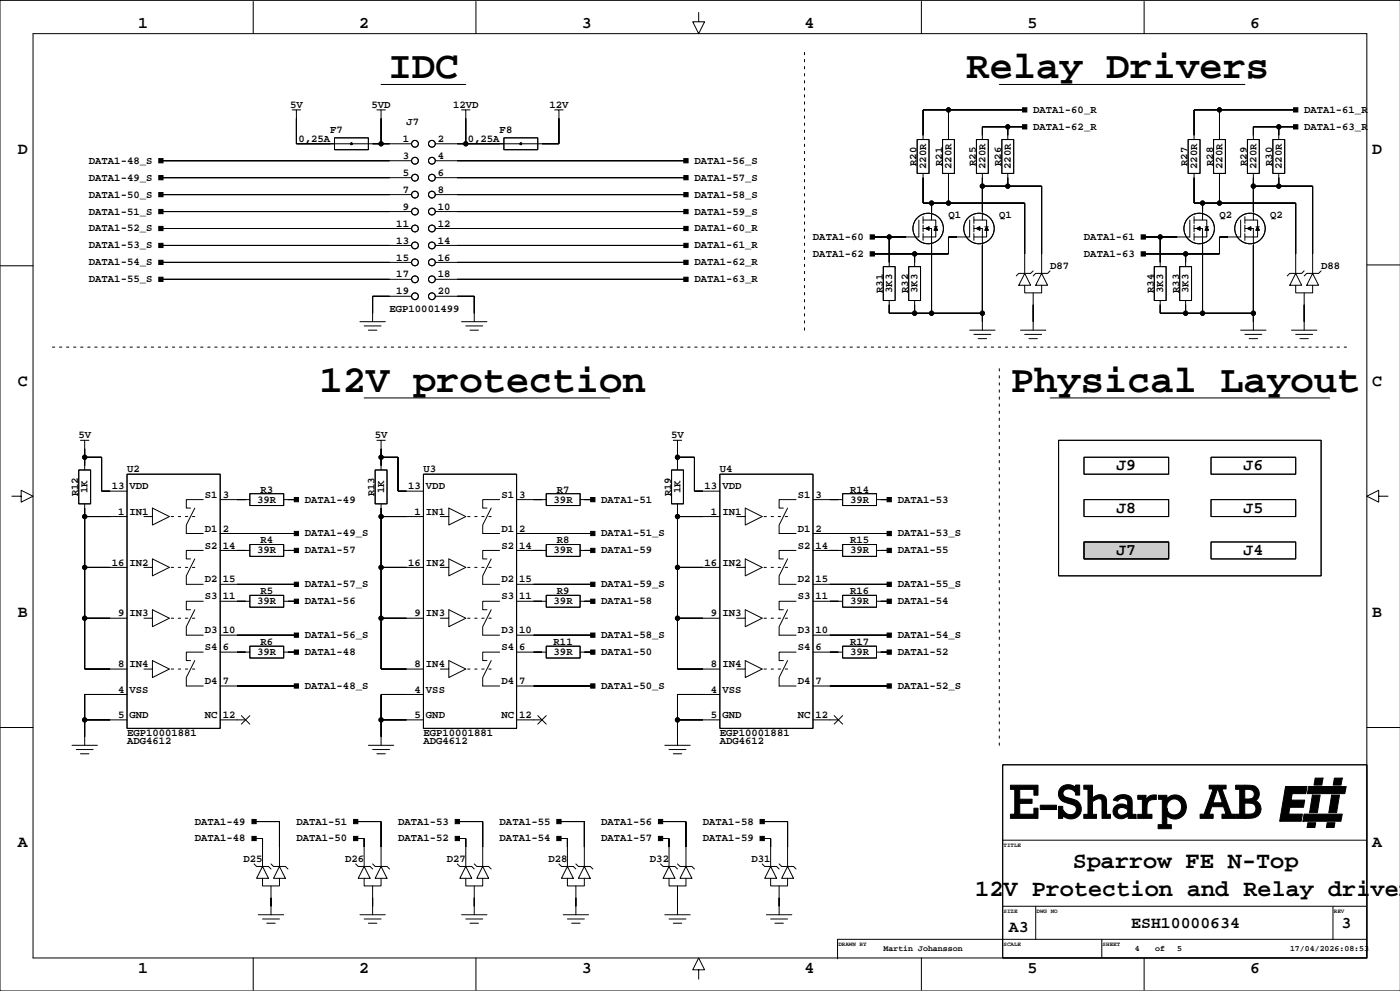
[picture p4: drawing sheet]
<svg xmlns="http://www.w3.org/2000/svg" width="420mm" height="297mm" viewBox="0 0 420 297" stroke-linecap="round" stroke-linejoin="round" font-family="sans-serif">
<g fill="none" stroke="#000" stroke-width=".3">
<path d="M9.9 10.1h400v277h-400zM75.9 .4v9.7M142.7 .4v9.7M209.5 3.7v2.8h1.8l-1.8 3.6-1.8-3.6h1.8M276.3 .4v9.7M343.1 .4v9.7M419.9 .1h-419.9v296.9h419.9M87.6 32.9h1.3v10.2h34.5M88.9 35.5h.1M88.9 32.9h1.2M113 32.9h1.3v10.2M114.3 35.5h.1"/>
<path d="M114.3 32.9h1.2M114.3 25.3h25.4M138.4 32.9h1.3v10.2M139.7 35.5h.1M139.7 32.9h1.2M166.3 32.9h1.3v10.2h-37.1M167.6 35.5h.1M167.6 32.9h1.3M284.4 32.9v8.9M299.7 25.3h73.6M302.2 38v3.8M307.3 32.9h-30.5v8.9"/>
<path d="M307.3 38h-12.7v3.8M365.7 32.9v8.9M383.5 38v3.8M388.5 32.9h-30.4v8.9M388.5 38h-12.7v3.8M48.2 48.2h75.2M48.2 53.3h75.2M48.2 58.3h75.2M100.3 41.3h10.2v3.6h-10.2zM130.5 48.2h75.2M130.5 53.3h75.2M130.5 58.3h75.2"/>
<path d="M151.1 41.3h10.2v3.6h-10.2zM275 41.8h3.6v10.2h-3.6zM276.8 52v8.9h30.5v21M282.6 41.8h3.6v10.2h-3.6zM284.4 52v8.9M292.8 41.8h3.6v10.2h-3.6zM294.6 52v14M294.6 55.8h17.7v26.1M300.4 41.8h3.6v10.2h-3.6zM302.2 52v3.8M356.3 41.8h3.5v10.2h-3.5zM358.1 52v8.9h30.4v21"/>
<path d="M363.9 41.8h3.6v10.2h-3.6zM365.7 52v8.9M374.1 41.8h3.5v10.2h-3.5zM375.8 52v1.3M381.7 41.8h3.5v10.2h-3.5zM383.5 52v1.3M0 79.7h9.9M48.2 63.4h75.2M48.2 68.5h75.2M48.2 73.6h75.2M48.2 78.6h75.2M130.5 63.4h75.2"/>
<path d="M130.5 68.5h75.2M130.5 73.6h75.2M130.5 78.6h75.2M266.6 71v7.6M274.3 76.1v2.5M275.5 66v5h-13.9M276.8 66h3.8v2M276.8 68.5h2.5v25.4M276.8 64.9v2.1M276.8 67.5v2M276.8 70v2M277.6 68.5l1-.5v1z"/>
<path d="M279.3 60.9v5.1M280.1 68h1M280.6 68l.5 1h-1zM280.6 69v2h-3.8M290.8 66v5h-6.4v5.1h-22.8M292 66h3.8v2M292 68.5h2.6v30.5M292 64.9v2.1M292 67.5v2M292 70v2M292.8 68.5l1-.5v1zM295.3 68h1.1"/>
<path d="M295.8 68l.6 1h-1.1zM295.8 69v2h-3.8M347.9 71v7.6M355.5 76.1v2.5M356.8 66v5h-14M358.1 66h3.8v2M358.1 68.5h2.5v5.1M358.1 64.9v2.1M358.1 67.5v2M358.1 70v2M358.8 68.5l1-.5v1zM360.6 60.9v5.1"/>
<path d="M361.4 68h1M361.9 68l.5 1h-1zM361.9 69v2h-3.8M372 66v5h-6.3v5.1h-22.9M373.3 66h3.8v2M373.3 68.5h2.5v5.1M373.3 64.9v2.1M373.3 67.5v2M373.3 70v2M374.1 68.5l1-.5v1zM375.8 63.4v2.6M376.6 68h1"/>
<path d="M377.1 68l.5 1h-1zM377.1 69v2h-3.8M393.6 76.1v5.8M409.9 79.4h9.9M48.2 83.7h75.2M107.9 96.4h7.6M109.2 97.7h5.1M110.5 99h2.5M123.4 88.8h-11.7v7.6M130.5 88.8h11.7v7.6M130.5 83.7h75.2M138.4 96.4h7.6"/>
<path d="M139.7 97.7h5M140.9 99h2.6M266.6 91.3v2.6h28M274.3 91.3v2.6M290.8 99h7.6M306 99h7.6M307.3 85.5v2.3h5v-2.3M307.3 81.9l1.7 3.6h-3.5zM309.8 81.2l-.8 .7h-3.5l-.8 .8M309.8 87.8v11.2M312.3 81.9l1.8 3.6h-3.5zM314.9 81.2l-.8 .7h-3.5l-.8 .8"/>
<path d="M372 99h7.6M375.8 96.4v2.6M387.3 99h7.6M388.5 85.5v2.3h5.1v-2.3M388.5 81.9l1.8 3.6h-3.5zM391.1 81.2l-.8 .7h-3.5l-.8 .8M391.1 87.8v11.2M393.6 81.9l1.8 3.6h-3.6zM396.1 81.2l-.7 .7h-3.6l-.7 .8M109.2 119.3h73.6M292 100.2h5.1M293.3 101.5h2.5"/>
<path d="M307.3 100.2h5M308.5 101.5h2.6M314.9 119.3h83.8M373.3 100.2h5.1M374.6 101.5h2.5M388.5 100.2h5.1M389.8 101.5h2.5M24.1 132h1.3v8.9M25.4 134.5h.1M25.4 137.1h5.1v10.1h7.6M25.4 132h1.3M113 132h1.3v8.9"/>
<path d="M114.3 134.5h.1M114.3 137.1h5.1v10.1h7.6M114.3 132h1.2M201.9 132h1.3v8.9M203.2 134.5h.1M203.2 137.1h5v10.1h7.7M203.2 132h1.2M3.6 148.7h2.7v-1.7l3.6 1.7-3.6 1.8v-1.8M23.6 140.9h3.6v10.1h-3.6zM25.4 154.8h12.7M25.4 151v49.5h12.7M38.1 142.1h27.9v76.2h-27.9z"/>
<path d="M43.2 154.8h2.5v-2.5l5.1 2.5-5.1 2.6v-2.6M58.4 152.3l-2.5 5.1v2.5h5M60.9 149.8h-5v2.5h1.2M66 149.8h8.9M66 159.9h22.9M74.9 148h10.2v3.5h-10.2zM85.1 149.8h3.8M112.5 140.9h3.6v10.1h-3.6zM114.3 151v49.5h12.7M114.3 154.8h12.7M127 142.1h27.9v76.2h-27.9zM132.1 154.8h2.5v-2.5l5.1 2.5-5.1 2.6v-2.6"/>
<path d="M147.3 152.3l-2.6 5.1v2.5h5.1M149.8 149.8h-5.1v2.5h1.3M154.9 149.8h8.9M154.9 159.9h22.9M163.8 148h10.2v3.5h-10.2zM174 149.8h3.8M201.4 140.9h3.5v10.1h-3.5zM203.2 154.8h12.7M203.2 151v49.5h12.7M215.9 142.1h27.9v76.2h-27.9zM220.9 154.8h2.6v-2.5l5 2.5-5 2.6v-2.6M236.2 152.3l-2.6 5.1v2.5h5.1"/>
<path d="M238.7 149.8h-5.1v2.5h1.3M243.8 149.8h8.9M243.8 159.9h22.8M252.7 148h10.1v3.5h-10.1zM262.8 149.8h3.8M413.4 148.7v-1.7l-3.5 1.7 3.5 1.8v-1.8h2.8M25.4 170.1h12.7M43.2 170.1h2.5v-2.6l5.1 2.6-5.1 2.5v-2.5M58.4 167.5l-2.5 5.1v2.5h5M60.9 165h-5v2.5h1.2M66 175.1h22.9M66 165h8.9"/>
<path d="M74.9 163.2h10.2v3.6h-10.2zM74.9 178.4h10.2v3.6h-10.2zM85.1 165h3.8M114.3 170.1h12.7M132.1 170.1h2.5v-2.6l5.1 2.6-5.1 2.5v-2.5M147.3 167.5l-2.6 5.1v2.5h5.1M149.8 165h-5.1v2.5h1.3M154.9 175.1h22.9M154.9 165h8.9M163.8 163.2h10.2v3.6h-10.2zM163.8 178.4h10.2v3.6h-10.2zM174 165h3.8"/>
<path d="M203.2 170.1h12.7M220.9 170.1h2.6v-2.6l5 2.6-5 2.5v-2.5M236.2 167.5l-2.6 5.1v2.5h5.1M238.7 165h-5.1v2.5h1.3M243.8 175.1h22.8M243.8 165h8.9M252.7 163.2h10.1v3.6h-10.1zM252.7 178.4h10.1v3.6h-10.1zM262.8 165h3.8M25.4 185.3h12.7M43.2 185.3h2.5v-2.5l5.1 2.5-5.1 2.5v-2.5M58.4 182.8l-2.5 5v2.6h5"/>
<path d="M58.4 198l-2.5 5.1v2.5h5M60.9 180.2h-5v2.6h1.2M60.9 195.5h-5v2.5h1.2M66 190.4h22.9M66 180.2h8.9M66 195.5h8.9M74.9 193.7h10.2v3.5h-10.2zM85.1 180.2h3.8M85.1 195.5h3.8M114.3 185.3h12.7M132.1 185.3h2.5v-2.5l5.1 2.5-5.1 2.5v-2.5M147.3 182.8l-2.6 5v2.6h5.1"/>
<path d="M147.3 198l-2.6 5.1v2.5h5.1M149.8 180.2h-5.1v2.6h1.3M149.8 195.5h-5.1v2.5h1.3M154.9 190.4h22.9M154.9 180.2h8.9M154.9 195.5h8.9M163.8 193.7h10.2v3.5h-10.2zM174 180.2h3.8M174 195.5h3.8M203.2 185.3h12.7M220.9 185.3h2.6v-2.5l5 2.5-5 2.5v-2.5M236.2 182.8l-2.6 5v2.6h5.1"/>
<path d="M236.2 198l-2.6 5.1v2.5h5.1M238.7 180.2h-5.1v2.6h1.3M238.7 195.5h-5.1v2.5h1.3M243.8 190.4h22.8M243.8 180.2h8.9M243.8 195.5h8.9M252.7 193.7h10.1v3.5h-10.1zM262.8 180.2h3.8M262.8 195.5h3.8M0 218.1h9.9M25.4 215.8h12.7M38.1 208.2h-12.7v15.2"/>
<path d="M43.2 200.5h2.5v-2.5l5.1 2.5-5.1 2.6v-2.6M66 215.8h5.1M66 205.6h22.9M114.3 215.8h12.7M127 208.2h-12.7v15.2M132.1 200.5h2.5v-2.5l5.1 2.5-5.1 2.6v-2.6M154.9 215.8h5.1M154.9 205.6h22.9M203.2 215.8h12.7M215.9 208.2h-12.7v15.2M220.9 200.5h2.6v-2.5l5 2.5-5 2.6v-2.6M243.8 215.8h5.1"/>
<path d="M243.8 205.6h22.8M409.9 218.1h9.9M21.6 223.4h7.6M22.9 224.7h5M24.1 225.9h2.6M110.5 223.4h7.6M111.7 224.7h5.1M113 225.9h2.5M199.3 223.4h7.7M200.6 224.7h5.1M201.9 225.9h2.5M300.7 229.2h109.2v57.9h-109.2z"/>
<path d="M300.7 251.8h108.9M300.7 271.6h108.9M310.6 271.6v9.9M399.7 271.6v9.9M75.9 287.1v9.7M142.7 287.1v9.7M209.5 290.7h1.8l-1.8-3.6-1.8 3.6h1.8v2.8M276.3 287.1v9.7M330.4 281.5v5.6M343.1 287.1v9.7M409.6 281.5h-158.5v5.9"/>
<circle cx="284.4" cy="32.9" r=".63"/>
<circle cx="302.2" cy="38" r=".63"/>
<circle cx="365.7" cy="32.9" r=".63"/>
<circle cx="383.5" cy="38" r=".63"/>
<circle cx="105.4" cy="43.1" r=".25"/>
<circle cx="114.3" cy="43.1" r=".63"/>
<circle cx="124.4" cy="48.2" r="1.02"/>
<circle cx="124.4" cy="58.3" r="1.02"/>
<circle cx="124.4" cy="53.3" r="1.02"/>
<circle cx="124.4" cy="43.1" r="1.02"/>
<circle cx="129.5" cy="48.2" r="1.02"/>
<circle cx="129.5" cy="53.3" r="1.02"/>
<circle cx="129.5" cy="58.3" r="1.02"/>
<circle cx="129.5" cy="43.1" r="1.02"/>
<circle cx="139.7" cy="43.1" r=".63"/>
<circle cx="156.2" cy="43.1" r=".25"/>
<circle cx="294.6" cy="55.8" r=".63"/>
<circle cx="302.2" cy="55.8" r=".63"/>
<circle cx="124.4" cy="63.4" r="1.02"/>
<circle cx="124.4" cy="68.5" r="1.02"/>
<circle cx="124.4" cy="73.6" r="1.02"/>
<circle cx="124.4" cy="78.6" r="1.02"/>
<circle cx="129.5" cy="68.5" r="1.02"/>
<circle cx="129.5" cy="73.6" r="1.02"/>
<circle cx="129.5" cy="63.4" r="1.02"/>
<circle cx="129.5" cy="78.6" r="1.02"/>
<circle cx="266.6" cy="71" r=".63"/>
<circle cx="274.3" cy="76.1" r=".63"/>
<circle cx="278.3" cy="68.5" r="4.6"/>
<circle cx="279.3" cy="60.9" r=".63"/>
<circle cx="284.4" cy="60.9" r=".63"/>
<circle cx="293.6" cy="68.5" r="4.6"/>
<circle cx="347.9" cy="71" r=".63"/>
<circle cx="355.5" cy="76.1" r=".63"/>
<circle cx="359.6" cy="68.5" r="4.6"/>
<circle cx="360.6" cy="60.9" r=".63"/>
<circle cx="365.7" cy="60.9" r=".63"/>
<circle cx="374.8" cy="68.5" r="4.6"/>
<circle cx="124.4" cy="83.7" r="1.02"/>
<circle cx="124.4" cy="88.8" r="1.02"/>
<circle cx="129.5" cy="83.7" r="1.02"/>
<circle cx="129.5" cy="88.8" r="1.02"/>
<circle cx="274.3" cy="93.9" r=".63"/>
<circle cx="279.3" cy="93.9" r=".63"/>
<circle cx="294.6" cy="93.9" r=".63"/>
<circle cx="25.4" cy="137.1" r=".63"/>
<circle cx="114.3" cy="137.1" r=".63"/>
<circle cx="203.2" cy="137.1" r=".63"/>
<circle cx="25.4" cy="154.8" r=".63"/>
<circle cx="114.3" cy="154.8" r=".63"/>
<circle cx="203.2" cy="154.8" r=".63"/>
<circle cx="25.4" cy="170.1" r=".63"/>
<circle cx="114.3" cy="170.1" r=".63"/>
<circle cx="203.2" cy="170.1" r=".63"/>
<circle cx="25.4" cy="185.3" r=".63"/>
<circle cx="114.3" cy="185.3" r=".63"/>
<circle cx="203.2" cy="185.3" r=".63"/>
<circle cx="25.4" cy="215.8" r=".63"/>
<circle cx="114.3" cy="215.8" r=".63"/>
<circle cx="203.2" cy="215.8" r=".63"/>
</g>
<g fill="#000" stroke="#000" stroke-width=".3">
<path d="M88.9 35.5v7.6z" fill-rule="evenodd"/>
<path d="M114.3 35.5v7.6z" fill-rule="evenodd"/>
<path d="M139.7 35.5v7.6z" fill-rule="evenodd"/>
<path d="M167.6 35.5v7.6z" fill-rule="evenodd"/>
<path d="M276.8 32.9v7.7z" fill-rule="evenodd"/>
<path d="M284.4 32.9v7.7z" fill-rule="evenodd"/>
<path d="M276.8 32.9h7.6z" fill-rule="evenodd"/>
<path d="M294.6 38v2.6z" fill-rule="evenodd"/>
<path d="M294.6 38h7.6z" fill-rule="evenodd"/>
<path d="M302.2 38v2.6z" fill-rule="evenodd"/>
<path d="M306.6 32.3h1.3v1.3h-1.3z" fill-rule="evenodd"/>
<path d="M306.6 37.4h1.3v1.3h-1.3z" fill-rule="evenodd"/>
<path d="M284.4 32.9h22.9z" fill-rule="evenodd"/>
<path d="M302.2 38h5.1z" fill-rule="evenodd"/>
<path d="M358.1 32.9v7.7z" fill-rule="evenodd"/>
<path d="M365.7 32.9v7.7z" fill-rule="evenodd"/>
<path d="M358.1 32.9h7.6z" fill-rule="evenodd"/>
<path d="M375.8 38v2.6z" fill-rule="evenodd"/>
<path d="M375.8 38h7.7z" fill-rule="evenodd"/>
<path d="M383.5 38v2.6z" fill-rule="evenodd"/>
<path d="M387.9 37.4h1.3v1.3h-1.3z" fill-rule="evenodd"/>
<path d="M387.9 32.3h1.3v1.3h-1.3z" fill-rule="evenodd"/>
<path d="M383.5 38h5z" fill-rule="evenodd"/>
<path d="M365.7 32.9h22.8z" fill-rule="evenodd"/>
<path d="M47.6 47.5h1.3v1.3h-1.3z" fill-rule="evenodd"/>
<path d="M47.6 52.6h1.3v1.3h-1.3z" fill-rule="evenodd"/>
<path d="M47.6 57.7h1.3v1.3h-1.3z" fill-rule="evenodd"/>
<path d="M88.9 43.1h10.1z" fill-rule="evenodd"/>
<path d="M111.7 43.1h2.6z" fill-rule="evenodd"/>
<path d="M48.2 48.2h68.6z" fill-rule="evenodd"/>
<path d="M48.2 53.3h68.6z" fill-rule="evenodd"/>
<path d="M48.2 58.3h68.6z" fill-rule="evenodd"/>
<path d="M114.3 43.1h2.5z" fill-rule="evenodd"/>
<path d="M137.1 43.1h2.6z" fill-rule="evenodd"/>
<path d="M139.7 43.1h10.1z" fill-rule="evenodd"/>
<path d="M162.5 43.1h5.1z" fill-rule="evenodd"/>
<path d="M205.1 47.5h1.2v1.3h-1.2z" fill-rule="evenodd"/>
<path d="M205.1 52.6h1.2v1.3h-1.2z" fill-rule="evenodd"/>
<path d="M205.1 57.7h1.2v1.3h-1.2z" fill-rule="evenodd"/>
<path d="M137.1 48.2h68.6z" fill-rule="evenodd"/>
<path d="M137.1 53.3h68.6z" fill-rule="evenodd"/>
<path d="M137.1 58.3h68.6z" fill-rule="evenodd"/>
<path d="M276.8 53.3v7.6z" fill-rule="evenodd"/>
<path d="M284.4 53.3v7.6z" fill-rule="evenodd"/>
<path d="M294.6 55.8v7.6z" fill-rule="evenodd"/>
<path d="M294.6 53.3v2.5z" fill-rule="evenodd"/>
<path d="M302.2 53.3v2.5z" fill-rule="evenodd"/>
<path d="M294.6 55.8h7.6z" fill-rule="evenodd"/>
<path d="M312.3 55.8v20.3z" fill-rule="evenodd"/>
<path d="M302.2 55.8h10.1z" fill-rule="evenodd"/>
<path d="M358.1 53.3v7.6z" fill-rule="evenodd"/>
<path d="M365.7 53.3v7.6z" fill-rule="evenodd"/>
<path d="M47.6 62.8h1.3v1.2h-1.3z" fill-rule="evenodd"/>
<path d="M47.6 67.9h1.3v1.2h-1.3z" fill-rule="evenodd"/>
<path d="M47.6 72.9h1.3v1.3h-1.3z" fill-rule="evenodd"/>
<path d="M47.6 78h1.3v1.3h-1.3z" fill-rule="evenodd"/>
<path d="M48.2 63.4h68.6z" fill-rule="evenodd"/>
<path d="M48.2 68.5h68.6z" fill-rule="evenodd"/>
<path d="M48.2 73.6h68.6z" fill-rule="evenodd"/>
<path d="M48.2 78.6h68.6z" fill-rule="evenodd"/>
<path d="M205.1 62.8h1.2v1.2h-1.2z" fill-rule="evenodd"/>
<path d="M205.1 67.9h1.2v1.2h-1.2z" fill-rule="evenodd"/>
<path d="M205.1 72.9h1.2v1.3h-1.2z" fill-rule="evenodd"/>
<path d="M205.1 78h1.2v1.3h-1.2z" fill-rule="evenodd"/>
<path d="M137.1 63.4h68.6z" fill-rule="evenodd"/>
<path d="M137.1 68.5h68.6z" fill-rule="evenodd"/>
<path d="M137.1 73.6h68.6z" fill-rule="evenodd"/>
<path d="M137.1 78.6h68.6z" fill-rule="evenodd"/>
<path d="M260.9 70.4h1.3v1.3h-1.3z" fill-rule="evenodd"/>
<path d="M260.9 75.5h1.3v1.2h-1.3z" fill-rule="evenodd"/>
<path d="M266.6 71v7.6z" fill-rule="evenodd"/>
<path d="M261.6 71h5z" fill-rule="evenodd"/>
<path d="M266.6 71h5.1z" fill-rule="evenodd"/>
<path d="M274.3 76.1v2.5z" fill-rule="evenodd"/>
<path d="M261.6 76.1h12.7z" fill-rule="evenodd"/>
<path d="M277.6 68.5l1-.5v1z" fill-rule="evenodd"/>
<path d="M279.3 73.6v20.3z" fill-rule="evenodd"/>
<path d="M279.3 60.9v2.5z" fill-rule="evenodd"/>
<path d="M276.8 60.9h2.5z" fill-rule="evenodd"/>
<path d="M280.6 68l.5 1h-1z" fill-rule="evenodd"/>
<path d="M284.4 71v5.1z" fill-rule="evenodd"/>
<path d="M274.3 76.1h10.1z" fill-rule="evenodd"/>
<path d="M279.3 60.9h5.1z" fill-rule="evenodd"/>
<path d="M284.4 71h2.6z" fill-rule="evenodd"/>
<path d="M292.8 68.5l1-.5v1z" fill-rule="evenodd"/>
<path d="M294.6 73.6v20.3z" fill-rule="evenodd"/>
<path d="M295.8 68l.6 1h-1.1z" fill-rule="evenodd"/>
<path d="M307.3 60.9v15.2z" fill-rule="evenodd"/>
<path d="M284.4 60.9h22.9z" fill-rule="evenodd"/>
<path d="M342.2 70.4h1.3v1.3h-1.3z" fill-rule="evenodd"/>
<path d="M342.2 75.5h1.3v1.2h-1.3z" fill-rule="evenodd"/>
<path d="M347.9 71v7.6z" fill-rule="evenodd"/>
<path d="M342.8 71h5.1z" fill-rule="evenodd"/>
<path d="M347.9 71h5.1z" fill-rule="evenodd"/>
<path d="M355.5 76.1v2.5z" fill-rule="evenodd"/>
<path d="M342.8 76.1h12.7z" fill-rule="evenodd"/>
<path d="M358.8 68.5l1-.5v1z" fill-rule="evenodd"/>
<path d="M360.6 60.9v2.5z" fill-rule="evenodd"/>
<path d="M358.1 60.9h2.5z" fill-rule="evenodd"/>
<path d="M361.9 68l.5 1h-1z" fill-rule="evenodd"/>
<path d="M360.6 60.9h5.1z" fill-rule="evenodd"/>
<path d="M365.7 71v5.1z" fill-rule="evenodd"/>
<path d="M355.5 76.1h10.2z" fill-rule="evenodd"/>
<path d="M365.7 71h2.5z" fill-rule="evenodd"/>
<path d="M374.1 68.5l1-.5v1z" fill-rule="evenodd"/>
<path d="M377.1 68l.5 1h-1z" fill-rule="evenodd"/>
<path d="M388.5 60.9v15.2z" fill-rule="evenodd"/>
<path d="M365.7 60.9h22.8z" fill-rule="evenodd"/>
<path d="M47.6 83.1h1.3v1.3h-1.3z" fill-rule="evenodd"/>
<path d="M111.7 88.8v5.1z" fill-rule="evenodd"/>
<path d="M48.2 83.7h68.6z" fill-rule="evenodd"/>
<path d="M111.7 88.8h5.1z" fill-rule="evenodd"/>
<path d="M142.2 88.8v5.1z" fill-rule="evenodd"/>
<path d="M137.1 88.8h5.1z" fill-rule="evenodd"/>
<path d="M205.1 83.1h1.2v1.3h-1.2z" fill-rule="evenodd"/>
<path d="M137.1 83.7h68.6z" fill-rule="evenodd"/>
<path d="M266.6 91.3v2.6z" fill-rule="evenodd"/>
<path d="M266.6 93.9h7.7z" fill-rule="evenodd"/>
<path d="M274.3 91.3v2.6z" fill-rule="evenodd"/>
<path d="M274.3 93.9h5z" fill-rule="evenodd"/>
<path d="M279.3 93.9h15.3z" fill-rule="evenodd"/>
<path d="M294.6 93.9v2.5z" fill-rule="evenodd"/>
<path d="M309.8 91.3v5.1z" fill-rule="evenodd"/>
<path d="M391.1 91.3v5.1z" fill-rule="evenodd"/>
<path d="M25.4 134.5v2.6z" fill-rule="evenodd"/>
<path d="M25.4 137.1v2.5z" fill-rule="evenodd"/>
<path d="M25.4 137.1h5.1z" fill-rule="evenodd"/>
<path d="M30.5 137.1v10.1z" fill-rule="evenodd"/>
<path d="M114.3 137.1v2.5z" fill-rule="evenodd"/>
<path d="M114.3 134.5v2.6z" fill-rule="evenodd"/>
<path d="M114.3 137.1h5.1z" fill-rule="evenodd"/>
<path d="M119.4 137.1v10.1z" fill-rule="evenodd"/>
<path d="M203.2 134.5v2.6z" fill-rule="evenodd"/>
<path d="M203.2 137.1v2.5z" fill-rule="evenodd"/>
<path d="M203.2 137.1h5z" fill-rule="evenodd"/>
<path d="M208.2 137.1v10.1z" fill-rule="evenodd"/>
<path d="M25.4 152.3v2.5z" fill-rule="evenodd"/>
<path d="M25.4 154.8v15.3z" fill-rule="evenodd"/>
<path d="M30.5 147.2h2.5z" fill-rule="evenodd"/>
<path d="M25.4 154.8h7.6z" fill-rule="evenodd"/>
<path d="M71.1 149.8h2.5z" fill-rule="evenodd"/>
<path d="M88.2 149.1h1.3v1.3h-1.3z" fill-rule="evenodd"/>
<path d="M71.1 159.9h17.8z" fill-rule="evenodd"/>
<path d="M86.3 149.8h2.6z" fill-rule="evenodd"/>
<path d="M114.3 152.3v2.5z" fill-rule="evenodd"/>
<path d="M114.3 154.8v15.3z" fill-rule="evenodd"/>
<path d="M119.4 147.2h2.5z" fill-rule="evenodd"/>
<path d="M114.3 154.8h7.6z" fill-rule="evenodd"/>
<path d="M160 149.8h2.5z" fill-rule="evenodd"/>
<path d="M177.1 149.1h1.3v1.3h-1.3z" fill-rule="evenodd"/>
<path d="M160 159.9h17.8z" fill-rule="evenodd"/>
<path d="M175.2 149.8h2.6z" fill-rule="evenodd"/>
<path d="M203.2 152.3v2.5z" fill-rule="evenodd"/>
<path d="M203.2 154.8v15.3z" fill-rule="evenodd"/>
<path d="M208.2 147.2h2.6z" fill-rule="evenodd"/>
<path d="M203.2 154.8h7.6z" fill-rule="evenodd"/>
<path d="M248.9 149.8h2.5z" fill-rule="evenodd"/>
<path d="M266 149.1h1.3v1.3h-1.3z" fill-rule="evenodd"/>
<path d="M248.9 159.9h17.7z" fill-rule="evenodd"/>
<path d="M264.1 149.8h2.5z" fill-rule="evenodd"/>
<path d="M25.4 170.1v15.2z" fill-rule="evenodd"/>
<path d="M25.4 170.1h7.6z" fill-rule="evenodd"/>
<path d="M71.1 165h2.5z" fill-rule="evenodd"/>
<path d="M88.2 159.3h1.3v1.2h-1.3z" fill-rule="evenodd"/>
<path d="M88.2 174.5h1.3v1.3h-1.3z" fill-rule="evenodd"/>
<path d="M88.2 164.4h1.3v1.2h-1.3z" fill-rule="evenodd"/>
<path d="M71.1 175.1h17.8z" fill-rule="evenodd"/>
<path d="M86.3 165h2.6z" fill-rule="evenodd"/>
<path d="M114.3 170.1v15.2z" fill-rule="evenodd"/>
<path d="M114.3 170.1h7.6z" fill-rule="evenodd"/>
<path d="M160 165h2.5z" fill-rule="evenodd"/>
<path d="M177.1 159.3h1.3v1.2h-1.3z" fill-rule="evenodd"/>
<path d="M177.1 174.5h1.3v1.3h-1.3z" fill-rule="evenodd"/>
<path d="M177.1 164.4h1.3v1.2h-1.3z" fill-rule="evenodd"/>
<path d="M160 175.1h17.8z" fill-rule="evenodd"/>
<path d="M175.2 165h2.6z" fill-rule="evenodd"/>
<path d="M203.2 170.1v15.2z" fill-rule="evenodd"/>
<path d="M203.2 170.1h7.6z" fill-rule="evenodd"/>
<path d="M248.9 165h2.5z" fill-rule="evenodd"/>
<path d="M266 159.3h1.3v1.2h-1.3z" fill-rule="evenodd"/>
<path d="M266 174.5h1.3v1.3h-1.3z" fill-rule="evenodd"/>
<path d="M266 164.4h1.3v1.2h-1.3z" fill-rule="evenodd"/>
<path d="M248.9 175.1h17.7z" fill-rule="evenodd"/>
<path d="M264.1 165h2.5z" fill-rule="evenodd"/>
<path d="M25.4 185.3v15.2z" fill-rule="evenodd"/>
<path d="M25.4 185.3h7.6z" fill-rule="evenodd"/>
<path d="M71.1 180.2h2.5z" fill-rule="evenodd"/>
<path d="M71.1 195.5h2.5z" fill-rule="evenodd"/>
<path d="M88.2 189.7h1.3v1.3h-1.3z" fill-rule="evenodd"/>
<path d="M88.2 194.8h1.3v1.3h-1.3z" fill-rule="evenodd"/>
<path d="M88.2 179.6h1.3v1.3h-1.3z" fill-rule="evenodd"/>
<path d="M71.1 190.4h17.8z" fill-rule="evenodd"/>
<path d="M86.3 195.5h2.6z" fill-rule="evenodd"/>
<path d="M86.3 180.2h2.6z" fill-rule="evenodd"/>
<path d="M114.3 185.3v15.2z" fill-rule="evenodd"/>
<path d="M114.3 185.3h7.6z" fill-rule="evenodd"/>
<path d="M160 180.2h2.5z" fill-rule="evenodd"/>
<path d="M160 195.5h2.5z" fill-rule="evenodd"/>
<path d="M177.1 194.8h1.3v1.3h-1.3z" fill-rule="evenodd"/>
<path d="M177.1 189.7h1.3v1.3h-1.3z" fill-rule="evenodd"/>
<path d="M177.1 179.6h1.3v1.3h-1.3z" fill-rule="evenodd"/>
<path d="M175.2 195.5h2.6z" fill-rule="evenodd"/>
<path d="M160 190.4h17.8z" fill-rule="evenodd"/>
<path d="M175.2 180.2h2.6z" fill-rule="evenodd"/>
<path d="M203.2 185.3v15.2z" fill-rule="evenodd"/>
<path d="M203.2 185.3h7.6z" fill-rule="evenodd"/>
<path d="M248.9 180.2h2.5z" fill-rule="evenodd"/>
<path d="M248.9 195.5h2.5z" fill-rule="evenodd"/>
<path d="M266 189.7h1.3v1.3h-1.3z" fill-rule="evenodd"/>
<path d="M266 194.8h1.3v1.3h-1.3z" fill-rule="evenodd"/>
<path d="M266 179.6h1.3v1.3h-1.3z" fill-rule="evenodd"/>
<path d="M248.9 190.4h17.7z" fill-rule="evenodd"/>
<path d="M264.1 195.5h2.5z" fill-rule="evenodd"/>
<path d="M264.1 180.2h2.5z" fill-rule="evenodd"/>
<path d="M25.4 208.2v7.6z" fill-rule="evenodd"/>
<path d="M25.4 215.8v5.1z" fill-rule="evenodd"/>
<path d="M25.4 200.5h7.6z" fill-rule="evenodd"/>
<path d="M25.4 215.8h7.6z" fill-rule="evenodd"/>
<path d="M25.4 208.2h7.6z" fill-rule="evenodd"/>
<path d="M88.2 205h1.3v1.3h-1.3z" fill-rule="evenodd"/>
<path d="M71.1 205.6h17.8z" fill-rule="evenodd"/>
<path d="M114.3 215.8v5.1z" fill-rule="evenodd"/>
<path d="M114.3 208.2v7.6z" fill-rule="evenodd"/>
<path d="M114.3 200.5h7.6z" fill-rule="evenodd"/>
<path d="M114.3 208.2h7.6z" fill-rule="evenodd"/>
<path d="M114.3 215.8h7.6z" fill-rule="evenodd"/>
<path d="M177.1 205h1.3v1.3h-1.3z" fill-rule="evenodd"/>
<path d="M160 205.6h17.8z" fill-rule="evenodd"/>
<path d="M203.2 208.2v7.6z" fill-rule="evenodd"/>
<path d="M203.2 215.8v5.1z" fill-rule="evenodd"/>
<path d="M203.2 200.5h7.6z" fill-rule="evenodd"/>
<path d="M203.2 215.8h7.6z" fill-rule="evenodd"/>
<path d="M203.2 208.2h7.6z" fill-rule="evenodd"/>
<path d="M266 205h1.3v1.3h-1.3z" fill-rule="evenodd"/>
<path d="M248.9 205.6h17.7z" fill-rule="evenodd"/>
<path d="M393.5 238.3h2.4l-.9 5.3h-2.3z" fill-rule="evenodd"/>
<path d="M394.4 233.2h2.3l-.3 2.1h-2.4z" fill-rule="evenodd"/>
<path d="M399.3 238.3h2.4l-.9 5.3h-2.3z" fill-rule="evenodd"/>
<path d="M392.4 235.7h11.3l-.4 2.2h-11.3z" fill-rule="evenodd"/>
<path d="M400.1 233.2h2.4l-.4 2.1h-2.3z" fill-rule="evenodd"/>
<path d="M303 235.4h8.3v3h-1.3v-1.8h-4.2v3h3.7v1.2h-3.7v3.3h4.2v-1.9h1.3v3.1h-8.3v-1.2h1.3v-7.5h-1.3z" fill-rule="evenodd"/>
<path d="M311.9 241.3h4.9v1.3h-4.9z" fill-rule="evenodd"/>
<path d="M318.1 236.1a3.4 3.4 0 0 1 4.4-.1v-.7h1.2v3h-1.2a1.9 1.9 0 0 0-2.1-1.8 1.37 1.37 0 0 0-1.7 1.3 1.37 1.37 0 0 0 1.6 1.4l1.1 .2a3.1 3.1 0 0 1 2.6 4.3 3.1 3.1 0 0 1-4.9 1.1l-.4-.3v.8h-1.3v-3.6h1.3a2.36 2.36 0 0 0 2.3 2.5 1.61 1.61 0 0 0 1.8-1.6 1.61 1.61 0 0 0-1.8-1.6l-1-.3a2.79 2.79 0 0 1-2.4-1.7 2.79 2.79 0 0 1 .5-2.9z" fill-rule="evenodd"/>
<path d="M325 235.4h2.6v3.8a2.57 2.57 0 0 1 3.9-.3l.3 1.2v4h1.2v1.2h-2.5l-.1-4.9-.2-.8a1.58 1.58 0 0 0-2.1 .4l-.5 .3v3.8h1.2v1.2h-3.8v-1.2h1.2v-7.5h-1.2z" fill-rule="evenodd"/>
<path d="M334.5 239a3.3 3.3 0 0 1 4.7 .2l.3 1.1v3.8h1.2v1.2h-2.4l-.1-2.6a1.8 1.8 0 0 0-3.1 .2 1.32 1.32 0 0 0 .6 1.4 1.32 1.32 0 0 0 1.5-.1l.9-.7v1.1a2.39 2.39 0 0 1-3.2 .6 2.39 2.39 0 0 1-.8-3.2 2.93 2.93 0 0 1 4.1-.4l-.1-1.4-.4-.5a1.85 1.85 0 0 0-2.6 .4l-1.3-.3z" fill-rule="evenodd"/>
<path d="M341.2 238.4h2.4v1.5l.5-.8 .7-.6 1.9-.2v1.3a2.04 2.04 0 0 0-2.7 1.6l-.1 2.9h1.5v1.2h-4.2v-1.2h1.4v-4.5h-1.4z" fill-rule="evenodd"/>
<path d="M347.4 238.4h2.5v1.1a3.4 3.4 0 0 1 4.4-.7 3.4 3.4 0 0 1 1.3 4.3 3.4 3.4 0 0 1-5.7 1.3v-2.1l.4 1a2.29 2.29 0 0 0 3.2 .3 2.29 2.29 0 0 0 .3-3.2 2.29 2.29 0 0 0-3.2-.3l-.6 .8-.1 .8v5.5h1.3v1.2h-3.9v-1.2h1.2v-7.6h-1.1z" fill-rule="evenodd"/>
<path d="M362.6 235.4h2.5v1.1l-1.4 4.1h2.8l-1.4-4.1v-1.1h2.6v1.1h-1.3l2.8 7.6h1.1v1.2h-3.9v-1.2h1.3l-.8-2.3h-3.6l-.7 2.3h1.2v1.2h-3.9v-1.2h1.2l2.7-7.6h-1.2z" fill-rule="evenodd"/>
<path d="M370.5 235.4h2.7v4.1h1a1.51 1.51 0 0 0 1.9-1.5 1.51 1.51 0 0 0-1.9-1.4h-.9v-1.2h.5a3 3 0 0 1 3.7 1.7 2.38 2.38 0 0 1-1.1 2.9 2.77 2.77 0 0 1 1.6 3.4 2.77 2.77 0 0 1-3.3 1.9h-1.4v-1.2l1.5-.1a1.68 1.68 0 0 0 1.8-1.8 1.68 1.68 0 0 0-2.2-1.5h-1.2v4.6h-2.7v-1.2h1.2v-7.5h-1.2z" fill-rule="evenodd"/>
<path d="M385.5 235.7h6.4l-.3 2.2h-4.1l-.4 1.9h4.1l-.3 2.2h-4.1l-.4 2h4.1l-.3 2.2h-6.5z" fill-rule="evenodd"/>
<path d="M391 244h11.5l-.4 2.2h-11.4z" fill-rule="evenodd"/>
<path d="M392.2 246.6h2.3l-.2 1.4h-2.3z" fill-rule="evenodd"/>
<path d="M398 246.6h2.3l-.2 1.4h-2.4z" fill-rule="evenodd"/>
<circle cx="284.4" cy="32.9" r=".63"/>
<circle cx="302.2" cy="38" r=".63"/>
<circle cx="365.7" cy="32.9" r=".63"/>
<circle cx="383.5" cy="38" r=".63"/>
<circle cx="105.4" cy="43.1" r=".25"/>
<circle cx="114.3" cy="43.1" r=".63"/>
<circle cx="139.7" cy="43.1" r=".63"/>
<circle cx="156.2" cy="43.1" r=".25"/>
<circle cx="294.6" cy="55.8" r=".63"/>
<circle cx="302.2" cy="55.8" r=".63"/>
<circle cx="266.6" cy="71" r=".63"/>
<circle cx="274.3" cy="76.1" r=".63"/>
<circle cx="279.3" cy="60.9" r=".63"/>
<circle cx="284.4" cy="60.9" r=".63"/>
<circle cx="347.9" cy="71" r=".63"/>
<circle cx="355.5" cy="76.1" r=".63"/>
<circle cx="360.6" cy="60.9" r=".63"/>
<circle cx="365.7" cy="60.9" r=".63"/>
<circle cx="274.3" cy="93.9" r=".63"/>
<circle cx="279.3" cy="93.9" r=".63"/>
<circle cx="294.6" cy="93.9" r=".63"/>
<circle cx="25.4" cy="137.1" r=".63"/>
<circle cx="114.3" cy="137.1" r=".63"/>
<circle cx="203.2" cy="137.1" r=".63"/>
<circle cx="25.4" cy="154.8" r=".63"/>
<circle cx="114.3" cy="154.8" r=".63"/>
<circle cx="203.2" cy="154.8" r=".63"/>
<circle cx="25.4" cy="170.1" r=".63"/>
<circle cx="114.3" cy="170.1" r=".63"/>
<circle cx="203.2" cy="170.1" r=".63"/>
<circle cx="25.4" cy="185.3" r=".63"/>
<circle cx="114.3" cy="185.3" r=".63"/>
<circle cx="203.2" cy="185.3" r=".63"/>
<circle cx="25.4" cy="215.8" r=".63"/>
<circle cx="114.3" cy="215.8" r=".63"/>
<circle cx="203.2" cy="215.8" r=".63"/>
</g>
<g fill="none" stroke="#000" stroke-width=".3" stroke-dasharray=".7 1.4">
<path d="M241.2 99v-83.8M403.8 104h-388.6M58.4 154.8h-7.6M147.3 154.8h-7.6M236.2 154.8h-7.7M58.4 170.1h-7.6M147.3 170.1h-7.6M236.2 170.1h-7.7M58.4 185.3h-7.6M147.3 185.3h-7.6M236.2 185.3h-7.7M58.4 200.5h-7.6"/>
<path d="M147.3 200.5h-7.6M236.2 200.5h-7.7M299.7 223.4v-114.3"/>
</g>
<path d="M325 162.4h25.4v5.1h-25.4z" fill-rule="evenodd" fill="#ccc" stroke="#000" stroke-width=".3"/>
<g fill="none" stroke="#000" stroke-width=".3">
<path d="M375.8 53.3v10.1M375.8 55.8h17.8v20.3M383.5 53.3v2.5M264.9 79.9h3.5v10.2h-3.5zM266.6 78.6v1.3M272.5 79.9h3.5v10.2h-3.5zM274.3 78.6v1.3M346.1 79.9h3.6v10.2h-3.6zM347.9 78.6v1.3M353.7 79.9h3.6v10.2h-3.6zM355.5 78.6v1.3M360.6 73.6v20.3"/>
<path d="M375.8 73.6v22.8M266.6 90.1v1.2M274.3 90.1v1.2M347.9 90.1v3.8h27.9M355.5 90.1v3.8M317.4 132h78.7v40.6h-78.7zM325 137.1h25.4v5h-25.4zM363.1 137.1h25.4v5h-25.4zM325 149.8h25.4v5h-25.4zM363.1 149.8h25.4v5h-25.4zM325 162.4h25.4v5.1h-25.4zM363.1 162.4h25.4v5.1h-25.4z"/>
<path d="M71.1 215.8h.1M71.1 215.8h2.5M72.4 214.5l2.5 2.5M74.9 214.5l-2.5 2.5M160 215.8h.1M160 215.8h2.5M161.3 214.5l2.5 2.5M163.8 214.5l-2.5 2.5M248.9 215.8h.1M248.9 215.8h2.5M250.1 214.5l2.6 2.5M252.7 214.5l-2.6 2.5"/>
<path d="M76.2 258.9l.7 .8h3.6l.8 .8M76.2 251.3h2.5v8.4M76.2 246.3h7.6v13.4M78.7 259.7l1.8 3.6h-3.6zM81.3 258.9l.7 .8h3.6l.7 .8M83.8 259.7l1.8 3.6h-3.6zM106.7 258.9l.7 .8h3.6l.7 .8M106.7 251.3h2.5v8.4M106.7 246.3h7.6v13.4M109.2 259.7l1.8 3.6h-3.6zM111.7 258.9l.8 .8h3.6l.7 .8M114.3 259.7l1.8 3.6h-3.6z"/>
<path d="M137.1 258.9l.8 .8h3.5l.8 .8M137.1 251.3h2.6v8.4M137.1 246.3h7.6v13.4M139.7 259.7l1.7 3.6h-3.5zM142.2 258.9l.8 .8h3.5l.8 .8M144.7 259.7l1.8 3.6h-3.5zM167.6 258.9l.8 .8h3.5l.8 .8M167.6 251.3h2.5v8.4M167.6 246.3h7.6v13.4M170.1 259.7l1.8 3.6h-3.5zM172.7 258.9l.7 .8h3.6l.8 .8M175.2 259.7l1.8 3.6h-3.6z"/>
<path d="M198.1 258.9l.7 .8h3.6l.8 .8M198.1 251.3h2.5v8.4M198.1 246.3h7.6v13.4M200.6 259.7l1.8 3.6h-3.6zM203.2 258.9l.7 .8h3.6l.7 .8M205.7 259.7l1.8 3.6h-3.6zM228.5 258.9l.8 .8h3.6l.7 .8M228.5 251.3h2.6v8.4M228.5 246.3h7.7v13.4M231.1 259.7l1.8 3.6h-3.6zM233.6 258.9l.8 .8h3.5l.8 .8M236.2 259.7l1.7 3.6h-3.5z"/>
<path d="M77.5 274.2h7.6M78.7 263.3v2.2h5.1v-2.2M78.7 275.5h5.1M80 276.7h2.5M81.3 265.5v8.7M107.9 274.2h7.6M109.2 263.3v2.2h5.1v-2.2M109.2 275.5h5.1M110.5 276.7h2.5M111.7 265.5v8.7M138.4 274.2h7.6M139.7 263.3v2.2h5v-2.2"/>
<path d="M139.7 275.5h5M140.9 276.7h2.6M142.2 265.5v8.7M168.9 274.2h7.6M170.1 263.3v2.2h5.1v-2.2M170.1 275.5h5.1M171.4 276.7h2.6M172.7 265.5v8.7M199.3 274.2h7.7M200.6 263.3v2.2h5.1v-2.2M200.6 275.5h5.1M201.9 276.7h2.5"/>
<path d="M203.2 265.5v8.7M229.8 274.2h7.6M231.1 263.3v2.2h5.1v-2.2M231.1 275.5h5.1M232.4 276.7h2.5M233.6 265.5v8.7"/>
<circle cx="375.8" cy="55.8" r=".63"/>
<circle cx="383.5" cy="55.8" r=".63"/>
<circle cx="355.5" cy="93.9" r=".63"/>
<circle cx="360.6" cy="93.9" r=".63"/>
<circle cx="375.8" cy="93.9" r=".63"/>
</g>
<g fill="#000" stroke="#000" stroke-width=".3">
<path d="M375.8 53.3v2.5z" fill-rule="evenodd"/>
<path d="M375.8 55.8v7.6z" fill-rule="evenodd"/>
<path d="M383.5 53.3v2.5z" fill-rule="evenodd"/>
<path d="M375.8 55.8h7.7z" fill-rule="evenodd"/>
<path d="M383.5 55.8h10.1z" fill-rule="evenodd"/>
<path d="M393.6 55.8v20.3z" fill-rule="evenodd"/>
<path d="M360.6 73.6v20.3z" fill-rule="evenodd"/>
<path d="M375.8 73.6v20.3z" fill-rule="evenodd"/>
<path d="M347.9 91.3v2.6z" fill-rule="evenodd"/>
<path d="M347.9 93.9h7.6z" fill-rule="evenodd"/>
<path d="M355.5 91.3v2.6z" fill-rule="evenodd"/>
<path d="M355.5 93.9h5.1z" fill-rule="evenodd"/>
<path d="M360.6 93.9h15.2z" fill-rule="evenodd"/>
<path d="M375.8 93.9v2.5z" fill-rule="evenodd"/>
<path d="M75.5 250.7h1.3v1.3h-1.3z" fill-rule="evenodd"/>
<path d="M75.5 245.6h1.3v1.3h-1.3z" fill-rule="evenodd"/>
<path d="M76.2 251.3h2.5z" fill-rule="evenodd"/>
<path d="M78.7 251.3v2.6z" fill-rule="evenodd"/>
<path d="M76.2 246.3h7.6z" fill-rule="evenodd"/>
<path d="M83.8 246.3v7.6z" fill-rule="evenodd"/>
<path d="M106 250.7h1.3v1.3h-1.3z" fill-rule="evenodd"/>
<path d="M106 245.6h1.3v1.3h-1.3z" fill-rule="evenodd"/>
<path d="M106.7 251.3h2.5z" fill-rule="evenodd"/>
<path d="M109.2 251.3v2.6z" fill-rule="evenodd"/>
<path d="M106.7 246.3h7.6z" fill-rule="evenodd"/>
<path d="M114.3 246.3v7.6z" fill-rule="evenodd"/>
<path d="M136.5 250.7h1.3v1.3h-1.3z" fill-rule="evenodd"/>
<path d="M136.5 245.6h1.3v1.3h-1.3z" fill-rule="evenodd"/>
<path d="M139.7 251.3v2.6z" fill-rule="evenodd"/>
<path d="M137.1 251.3h2.6z" fill-rule="evenodd"/>
<path d="M137.1 246.3h7.6z" fill-rule="evenodd"/>
<path d="M144.7 246.3v7.6z" fill-rule="evenodd"/>
<path d="M167 250.7h1.2v1.3h-1.2z" fill-rule="evenodd"/>
<path d="M167 245.6h1.2v1.3h-1.2z" fill-rule="evenodd"/>
<path d="M170.1 251.3v2.6z" fill-rule="evenodd"/>
<path d="M167.6 251.3h2.5z" fill-rule="evenodd"/>
<path d="M167.6 246.3h7.6z" fill-rule="evenodd"/>
<path d="M175.2 246.3v7.6z" fill-rule="evenodd"/>
<path d="M197.4 245.6h1.3v1.3h-1.3z" fill-rule="evenodd"/>
<path d="M197.4 250.7h1.3v1.3h-1.3z" fill-rule="evenodd"/>
<path d="M200.6 251.3v2.6z" fill-rule="evenodd"/>
<path d="M198.1 251.3h2.5z" fill-rule="evenodd"/>
<path d="M198.1 246.3h7.6z" fill-rule="evenodd"/>
<path d="M205.7 246.3v7.6z" fill-rule="evenodd"/>
<path d="M227.9 245.6h1.3v1.3h-1.3z" fill-rule="evenodd"/>
<path d="M227.9 250.7h1.3v1.3h-1.3z" fill-rule="evenodd"/>
<path d="M228.5 251.3h2.6z" fill-rule="evenodd"/>
<path d="M231.1 251.3v2.6z" fill-rule="evenodd"/>
<path d="M228.5 246.3h7.7z" fill-rule="evenodd"/>
<path d="M236.2 246.3v7.6z" fill-rule="evenodd"/>
<path d="M81.3 269.1v2.5z" fill-rule="evenodd"/>
<path d="M111.7 269.1v2.5z" fill-rule="evenodd"/>
<path d="M142.2 269.1v2.5z" fill-rule="evenodd"/>
<path d="M172.7 269.1v2.5z" fill-rule="evenodd"/>
<path d="M203.2 269.1v2.5z" fill-rule="evenodd"/>
<path d="M233.6 269.1v2.5z" fill-rule="evenodd"/>
<circle cx="375.8" cy="55.8" r=".63"/>
<circle cx="383.5" cy="55.8" r=".63"/>
<circle cx="355.5" cy="93.9" r=".63"/>
<circle cx="360.6" cy="93.9" r=".63"/>
<circle cx="375.8" cy="93.9" r=".63"/>
</g>
<g font-size="11.6">
<text x="116.5" y="23.5">IDC</text>
<text x="289.8" y="23.5">Relay Drivers</text>
<text x="95.9" y="117.5">12V protection</text>
<text x="303.1" y="117.5">Physical Layout</text>
</g>
<g font-size="7.1">
<text x="321.7" y="260.2">Sparrow FE N-Top</text>
<text x="292.4" y="268.5">12V Protection and Relay driver</text>
</g>
<g font-size="4.9">
<text x="41.4" y="8.4">1</text>
<text x="107.7" y="8.4">2</text>
<text x="174.5" y="8.4">3</text>
<text x="241.3" y="8.4">4</text>
<text x="308.1" y="8.4">5</text>
<text x="374.9" y="8.4">6</text>
<text x="5.4" y="46.3">D</text>
<text x="411.4" y="46.3">D</text>
<text x="5.4" y="115.6">C</text>
<text x="411.4" y="115.6">C</text>
<text x="334.8" y="141">J9</text>
<text x="372.9" y="141">J6</text>
<text x="334.8" y="153.7">J8</text>
<text x="372.9" y="153.7">J5</text>
<text x="334.8" y="166.4">J7</text>
<text x="372.9" y="166.4">J4</text>
<text x="5.4" y="184.9">B</text>
<text x="411.4" y="184.9">B</text>
<text x="5.4" y="253.7">A</text>
<text x="411.4" y="254">A</text>
<text x="302.5" y="279.4">A3</text>
<text x="339.2" y="278.1">ESH10000634</text>
<text x="402.3" y="278.1">3</text>
<text x="41.4" y="291.6">1</text>
<text x="107.7" y="291.6">2</text>
<text x="174.5" y="291.6">3</text>
<text x="241.3" y="291.6">4</text>
<text x="308.1" y="291.6">5</text>
<text x="374.9" y="291.6">6</text>
</g>
<g font-size="3.2">
<text x="87" y="32.4">5V</text>
<text x="111.4" y="32.4">5VD</text>
<text x="135.9" y="32.4">12VD</text>
<text x="164.7" y="32.4">12V</text>
<text x="309.8" y="33.8">DATA1-60_R</text>
<text x="391.1" y="33.8">DATA1-61_R</text>
<text x="99" y="40">F7</text>
<text x="121.9" y="37.5">J7</text>
<text x="149.8" y="40">F8</text>
<text x="309.8" y="38.9">DATA1-62_R</text>
<text x="391.1" y="38.9">DATA1-63_R</text>
<text x="89.5" y="42.5">0,25A</text>
<text x="120.7" y="47.6">3</text>
<text x="120.7" y="42.5">1</text>
<text x="131.3" y="47.6">4</text>
<text x="131.3" y="42.5">2</text>
<text x="140.3" y="42.5">0,25A</text>
<text x="26.7" y="49.1">DATA1-48_S</text>
<text x="120.7" y="52.7">5</text>
<text x="131.3" y="52.7">6</text>
<text x="208.2" y="49.1">DATA1-56_S</text>
<text x="274.9" y="49.8" transform="rotate(-90 274.9 49.8)">R20</text>
<text x="277.7" y="50.7" transform="rotate(-90 277.7 50.7)">220R</text>
<text x="282.5" y="49.8" transform="rotate(-90 282.5 49.8)">R21</text>
<text x="285.3" y="50.7" transform="rotate(-90 285.3 50.7)">220R</text>
<text x="292.6" y="49.8" transform="rotate(-90 292.6 49.8)">R25</text>
<text x="295.5" y="50.7" transform="rotate(-90 295.5 50.7)">220R</text>
<text x="300.3" y="49.8" transform="rotate(-90 300.3 49.8)">R26</text>
<text x="303.1" y="50.7" transform="rotate(-90 303.1 50.7)">220R</text>
<text x="356.1" y="49.8" transform="rotate(-90 356.1 49.8)">R27</text>
<text x="359" y="50.7" transform="rotate(-90 359 50.7)">220R</text>
<text x="363.7" y="49.8" transform="rotate(-90 363.7 49.8)">R28</text>
<text x="366.6" y="50.7" transform="rotate(-90 366.6 50.7)">220R</text>
<text x="373.9" y="49.8" transform="rotate(-90 373.9 49.8)">R29</text>
<text x="376.7" y="50.7" transform="rotate(-90 376.7 50.7)">220R</text>
<text x="381.5" y="49.8" transform="rotate(-90 381.5 49.8)">R30</text>
<text x="384.3" y="50.7" transform="rotate(-90 384.3 50.7)">220R</text>
<text x="26.7" y="54.1">DATA1-49_S</text>
<text x="26.7" y="59.2">DATA1-50_S</text>
<text x="120.7" y="57.8">7</text>
<text x="131.3" y="57.8">8</text>
<text x="208.2" y="54.1">DATA1-57_S</text>
<text x="208.2" y="59.2">DATA1-58_S</text>
<text x="26.7" y="64.3">DATA1-51_S</text>
<text x="120.7" y="62.8">9</text>
<text x="131.3" y="62.8">10</text>
<text x="208.2" y="64.3">DATA1-59_S</text>
<text x="284.4" y="65.4">Q1</text>
<text x="299.7" y="65.4">Q1</text>
<text x="365.7" y="65.4">Q2</text>
<text x="380.9" y="65.4">Q2</text>
<text x="26.7" y="69.4">DATA1-52_S</text>
<text x="118.8" y="67.9">11</text>
<text x="131.3" y="67.9">12</text>
<text x="208.2" y="69.4">DATA1-60_R</text>
<text x="243.8" y="71.9">DATA1-60</text>
<text x="325" y="71.9">DATA1-61</text>
<text x="26.7" y="74.5">DATA1-53_S</text>
<text x="118.8" y="73">13</text>
<text x="131.3" y="73">14</text>
<text x="208.2" y="74.5">DATA1-61_R</text>
<text x="243.8" y="77">DATA1-62</text>
<text x="325" y="77">DATA1-63</text>
<text x="26.7" y="79.5">DATA1-54_S</text>
<text x="118.8" y="78.1">15</text>
<text x="118.8" y="83.2">17</text>
<text x="131.3" y="78.1">16</text>
<text x="131.3" y="83.2">18</text>
<text x="208.2" y="79.5">DATA1-62_R</text>
<text x="314.9" y="80.6">D87</text>
<text x="396.1" y="80.6">D88</text>
<text x="26.7" y="84.6">DATA1-55_S</text>
<text x="118.8" y="88.2">19</text>
<text x="131.3" y="88.2">20</text>
<text x="208.2" y="84.6">DATA1-63_R</text>
<text x="264.7" y="87.9" transform="rotate(-90 264.7 87.9)">R31</text>
<text x="267.5" y="87.9" transform="rotate(-90 267.5 87.9)">3K3</text>
<text x="272.3" y="87.9" transform="rotate(-90 272.3 87.9)">R32</text>
<text x="275.1" y="87.9" transform="rotate(-90 275.1 87.9)">3K3</text>
<text x="346" y="87.9" transform="rotate(-90 346 87.9)">R34</text>
<text x="348.8" y="87.9" transform="rotate(-90 348.8 87.9)">3K3</text>
<text x="353.6" y="87.9" transform="rotate(-90 353.6 87.9)">R33</text>
<text x="356.4" y="87.9" transform="rotate(-90 356.4 87.9)">3K3</text>
<text x="116.8" y="93.6">EGP10001499</text>
<text x="23.5" y="131.4">5V</text>
<text x="112.4" y="131.4">5V</text>
<text x="201.2" y="131.4">5V</text>
<text x="38.1" y="141.6">U2</text>
<text x="127" y="141.6">U3</text>
<text x="215.9" y="141.6">U4</text>
<text x="23.5" y="148.8" transform="rotate(-90 23.5 148.8)">R12</text>
<text x="26.3" y="147.8" transform="rotate(-90 26.3 147.8)">1K</text>
<text x="33.5" y="146.6">13</text>
<text x="38.9" y="146.6">VDD</text>
<text x="61.5" y="149.2">S1</text>
<text x="66.8" y="149.2">3</text>
<text x="78.1" y="147.7">R3</text>
<text x="112.3" y="148.8" transform="rotate(-90 112.3 148.8)">R13</text>
<text x="115.2" y="147.8" transform="rotate(-90 115.2 147.8)">1K</text>
<text x="122.4" y="146.6">13</text>
<text x="127.7" y="146.6">VDD</text>
<text x="150.3" y="149.2">S1</text>
<text x="155.7" y="149.2">3</text>
<text x="167" y="147.7">R7</text>
<text x="201.2" y="148.8" transform="rotate(-90 201.2 148.8)">R19</text>
<text x="204" y="147.8" transform="rotate(-90 204 147.8)">1K</text>
<text x="211.3" y="146.6">13</text>
<text x="216.6" y="146.6">VDD</text>
<text x="239.2" y="149.2">S1</text>
<text x="244.5" y="149.2">3</text>
<text x="254.9" y="147.7">R14</text>
<text x="35.4" y="154.3">1</text>
<text x="38.9" y="154.3">IN1</text>
<text x="77.1" y="150.6">39R</text>
<text x="91.4" y="150.6">DATA1-49</text>
<text x="124.3" y="154.3">1</text>
<text x="127.7" y="154.3">IN1</text>
<text x="166" y="150.6">39R</text>
<text x="180.3" y="150.6">DATA1-51</text>
<text x="213.2" y="154.3">1</text>
<text x="216.6" y="154.3">IN1</text>
<text x="254.9" y="150.6">39R</text>
<text x="269.2" y="150.6">DATA1-53</text>
<text x="61.5" y="159.3">D1</text>
<text x="66.8" y="159.3">2</text>
<text x="91.4" y="160.8">DATA1-49_S</text>
<text x="150.3" y="159.3">D1</text>
<text x="155.7" y="159.3">2</text>
<text x="180.3" y="160.8">DATA1-51_S</text>
<text x="239.2" y="159.3">D1</text>
<text x="244.5" y="159.3">2</text>
<text x="269.2" y="160.8">DATA1-53_S</text>
<text x="61.5" y="164.4">S2</text>
<text x="66.8" y="164.4">14</text>
<text x="77.1" y="165.9">39R</text>
<text x="78.1" y="162.9">R4</text>
<text x="91.4" y="165.9">DATA1-57</text>
<text x="150.3" y="164.4">S2</text>
<text x="155.7" y="164.4">14</text>
<text x="166" y="165.9">39R</text>
<text x="167" y="162.9">R8</text>
<text x="180.3" y="165.9">DATA1-59</text>
<text x="239.2" y="164.4">S2</text>
<text x="244.5" y="164.4">14</text>
<text x="254.9" y="162.9">R15</text>
<text x="254.9" y="165.9">39R</text>
<text x="269.2" y="165.9">DATA1-55</text>
<text x="33.5" y="169.5">16</text>
<text x="38.9" y="169.5">IN2</text>
<text x="122.4" y="169.5">16</text>
<text x="127.7" y="169.5">IN2</text>
<text x="211.3" y="169.5">16</text>
<text x="216.6" y="169.5">IN2</text>
<text x="61.5" y="174.6">D2</text>
<text x="61.5" y="179.7">S3</text>
<text x="66.8" y="179.7">11</text>
<text x="66.8" y="174.6">15</text>
<text x="78.1" y="178.1">R5</text>
<text x="91.4" y="176">DATA1-57_S</text>
<text x="150.3" y="174.6">D2</text>
<text x="150.3" y="179.7">S3</text>
<text x="155.7" y="179.7">11</text>
<text x="155.7" y="174.6">15</text>
<text x="167" y="178.1">R9</text>
<text x="180.3" y="176">DATA1-59_S</text>
<text x="239.2" y="174.6">D2</text>
<text x="239.2" y="179.7">S3</text>
<text x="244.5" y="179.7">11</text>
<text x="244.5" y="174.6">15</text>
<text x="254.9" y="178.1">R16</text>
<text x="269.2" y="176">DATA1-55_S</text>
<text x="35.4" y="184.7">9</text>
<text x="38.9" y="184.7">IN3</text>
<text x="77.1" y="181.1">39R</text>
<text x="91.4" y="181.1">DATA1-56</text>
<text x="124.3" y="184.7">9</text>
<text x="127.7" y="184.7">IN3</text>
<text x="166" y="181.1">39R</text>
<text x="180.3" y="181.1">DATA1-58</text>
<text x="213.2" y="184.7">9</text>
<text x="216.6" y="184.7">IN3</text>
<text x="254.9" y="181.1">39R</text>
<text x="269.2" y="181.1">DATA1-54</text>
<text x="61.5" y="189.8">D3</text>
<text x="66.8" y="189.8">10</text>
<text x="91.4" y="191.3">DATA1-56_S</text>
<text x="150.3" y="189.8">D3</text>
<text x="155.7" y="189.8">10</text>
<text x="180.3" y="191.3">DATA1-58_S</text>
<text x="239.2" y="189.8">D3</text>
<text x="244.5" y="189.8">10</text>
<text x="269.2" y="191.3">DATA1-54_S</text>
<text x="61.5" y="194.9">S4</text>
<text x="66.8" y="194.9">6</text>
<text x="77.1" y="196.4">39R</text>
<text x="78.1" y="193.4">R6</text>
<text x="91.4" y="196.4">DATA1-48</text>
<text x="150.3" y="194.9">S4</text>
<text x="155.7" y="194.9">6</text>
<text x="166" y="196.4">39R</text>
<text x="166" y="193.4">R11</text>
<text x="180.3" y="196.4">DATA1-50</text>
<text x="239.2" y="194.9">S4</text>
<text x="244.5" y="194.9">6</text>
<text x="254.9" y="196.4">39R</text>
<text x="254.9" y="193.4">R17</text>
<text x="269.2" y="196.4">DATA1-52</text>
<text x="35.4" y="200">8</text>
<text x="38.9" y="200">IN4</text>
<text x="124.3" y="200">8</text>
<text x="127.7" y="200">IN4</text>
<text x="213.2" y="200">8</text>
<text x="216.6" y="200">IN4</text>
<text x="35.4" y="207.6">4</text>
<text x="38.9" y="207.6">VSS</text>
<text x="61.5" y="205.1">D4</text>
<text x="66.8" y="205.1">7</text>
<text x="91.4" y="206.5">DATA1-48_S</text>
<text x="124.3" y="207.6">4</text>
<text x="127.7" y="207.6">VSS</text>
<text x="150.3" y="205.1">D4</text>
<text x="155.7" y="205.1">7</text>
<text x="180.3" y="206.5">DATA1-50_S</text>
<text x="213.2" y="207.6">4</text>
<text x="216.6" y="207.6">VSS</text>
<text x="239.2" y="205.1">D4</text>
<text x="244.5" y="205.1">7</text>
<text x="269.2" y="206.5">DATA1-52_S</text>
<text x="35.4" y="215.2">5</text>
<text x="38.9" y="215.2">GND</text>
<text x="61.5" y="215.2">NC</text>
<text x="66.8" y="215.2">12</text>
<text x="124.3" y="215.2">5</text>
<text x="127.7" y="215.2">GND</text>
<text x="150.3" y="215.2">NC</text>
<text x="155.7" y="215.2">12</text>
<text x="213.2" y="215.2">5</text>
<text x="216.6" y="215.2">GND</text>
<text x="239.2" y="215.2">NC</text>
<text x="244.5" y="215.2">12</text>
<text x="38.1" y="220.5">EGP10001881</text>
<text x="127" y="220.5">EGP10001881</text>
<text x="215.9" y="220.5">EGP10001881</text>
<text x="38.1" y="223.1">ADG4612</text>
<text x="127" y="223.1">ADG4612</text>
<text x="215.9" y="223.1">ADG4612</text>
<text x="58.4" y="247.1">DATA1-49</text>
<text x="88.9" y="247.1">DATA1-51</text>
<text x="119.3" y="247.1">DATA1-53</text>
<text x="149.8" y="247.1">DATA1-55</text>
<text x="180.3" y="247.1">DATA1-56</text>
<text x="210.8" y="247.1">DATA1-58</text>
<text x="58.4" y="252.2">DATA1-48</text>
<text x="88.9" y="252.2">DATA1-50</text>
<text x="119.3" y="252.2">DATA1-52</text>
<text x="149.8" y="252.2">DATA1-54</text>
<text x="180.3" y="252.2">DATA1-57</text>
<text x="210.8" y="252.2">DATA1-59</text>
<text x="73" y="258.4">D25</text>
<text x="103.5" y="258.4">D26</text>
<text x="134" y="258.4">D27</text>
<text x="164.4" y="258.4">D28</text>
<text x="194.9" y="258.4">D32</text>
<text x="225.4" y="258.4">D31</text>
</g>
<g font-size="2.5">
<text x="264.9" y="285">Martin Johansson</text>
<text x="340.3" y="285">4</text>
<text x="346.4" y="285">of</text>
<text x="353" y="285">5</text>
<text x="386.8" y="285">17/04/2026:08:53</text>
</g>
<g font-size="1.8">
<text x="300.9" y="253.8">TITLE</text>
<text x="300.9" y="273.6">SIZE</text>
<text x="310.8" y="273.6">DWG NO</text>
<text x="400" y="273.6">REV</text>
<text x="251.4" y="283.5">DRAWN BY</text>
<text x="300.9" y="283.5">SCALE</text>
<text x="330.6" y="283.5">SHEET</text>
</g>
</svg>
